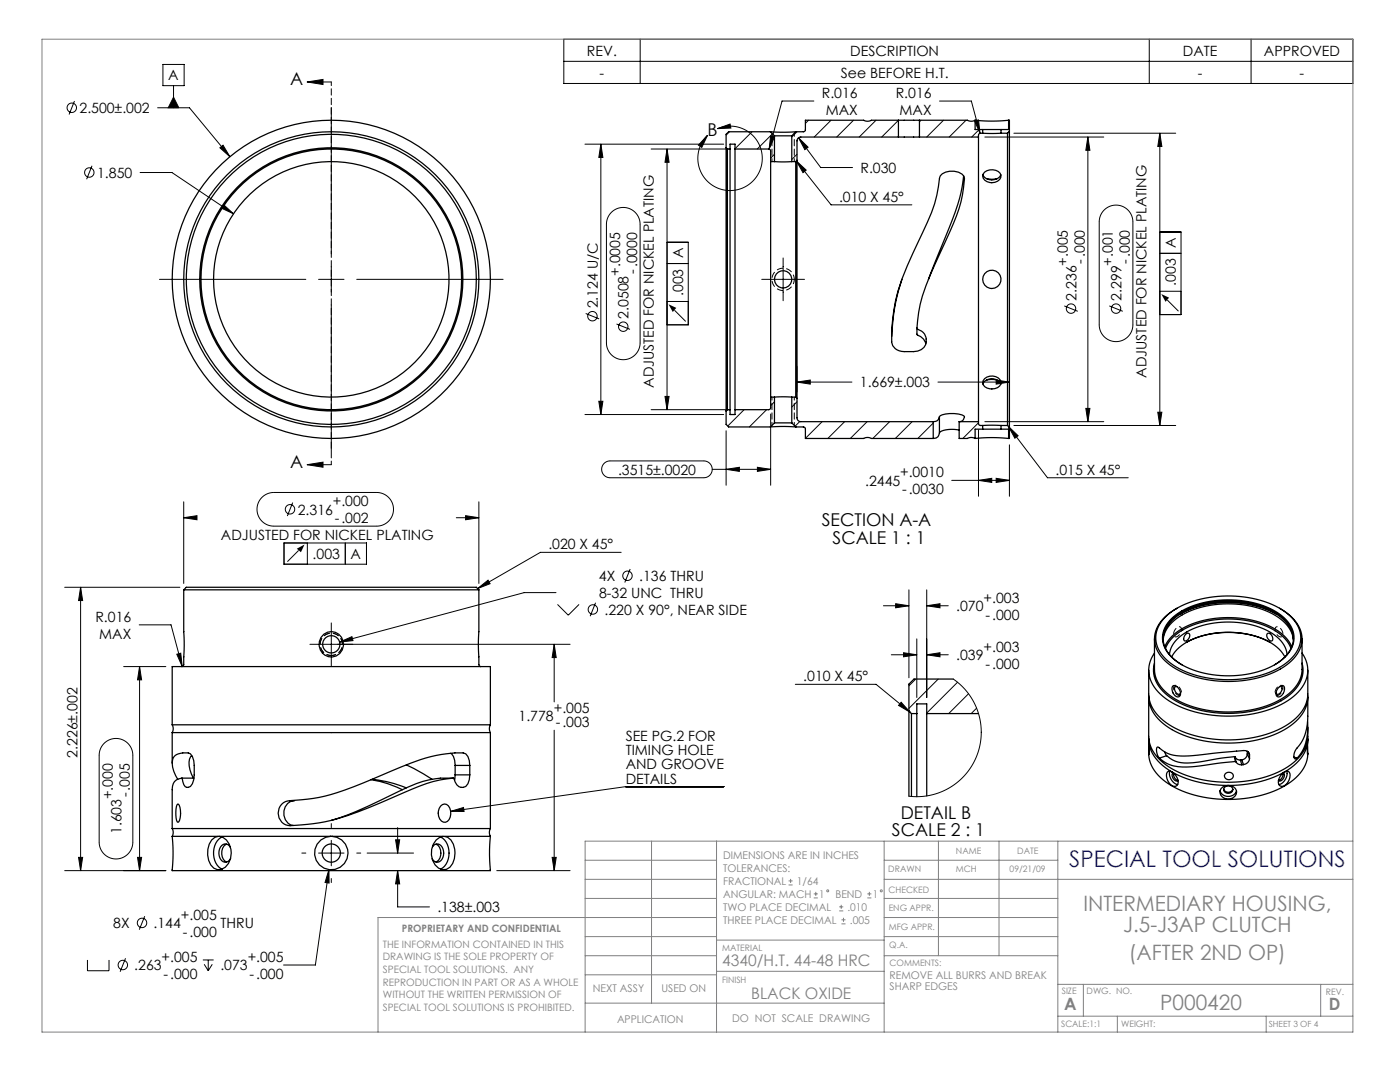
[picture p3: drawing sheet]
<svg xmlns="http://www.w3.org/2000/svg" width="279mm" height="216mm" viewBox="0 0 279 216" stroke-linecap="round" stroke-linejoin="round" font-family="sans-serif">
<g fill="none" stroke="#000" stroke-width=".2">
<path d="M32.5 12.9h4.2v4.2h-4.2zM34.6 19.4l1.1 2.1h-2.1zM34.6 17.1v4.4M61.3 16.4l3.2-.6v1.1zM61.3 16.4h4.8M112.5 7.8h157.5v8.9h-157.5zM112.5 12.2h157.5M127.8 7.8v8.9M229.4 7.8v8.9M249.7 7.8v8.9M14.9 20.2l-1.1 2.6M18.4 33.1l-1.1 2.7"/>
<path d="M28 34.4h6.3l12.3 8.3M31.5 21.5h6.3l8.1 9.8M43.9 29.5l.6-.5 1.4 2.3zM66.1 21.5v29.2M116.7 28.8h27.7M119.9 28.8v53.9M119.9 28.8l.4 2.6h-.8zM129.9 29.7h15.5M133.1 29.7v52M133.1 29.7l.4 2.7h-.8zM141.2 27l-1.1 2.4-.7-.4zM143.2 25.7a6.4 6.4 0 0 1 8.9 5.9 6.4 6.4 0 0 1-8.9 5.9 6.4 6.4 0 0 1-2-10.5"/>
<path d="M143.2 25.7l2.5-.9 .2 .8zM145.6 26.3l-.7 .7M150.1 26.3l-3.4 3.4M153.8 27.1l.8 .2-1.1 2.4zM154.2 26.7l-3.1 3M154.6 30.8l-.8 .8M158.9 32.1l2 1.8-.6 .5zM158.9 32.1l7 8.8h16.1M159.1 30.8l-1.1 1M159.1 26.3l-1.1 1M159.4 27.5l1.9 1.9-.7 .5zM159.4 27.5l4.4 5.9h6.3"/>
<path d="M161.4 24l-.7 .6M162.4 20.2h-6.3l-2.6 9.5M165.8 24l-3.3 3.3M170.3 24l-3.3 3.3M174.8 24l-3.3 3.3M179.3 24l-3.3 3.3M183.8 24l-.3 .3M187.5 20.2h6.4l1.7 6.4M188.3 24l-3.4 3.3M192.8 24l-3.4 3.3M194.5 24.1l.8-.2 .3 2.7zM195.4 25.8l-1.5 1.5"/>
<path d="M196.5 27.3h23.8M199.9 25.8l-.1 .2M201.5 24.3l-.2 .2M202.3 26.6h32.3M217.1 27.3v56.8M217.1 27.3l.4 2.7h-.8zM231.5 26.6l.4 2.6h-.8zM231.5 26.6v58.3M31.8 55.7h29.2M44.6 40.8l2 1.9-2.4-1.2zM63.6 55.7h5.1M66.1 53.2v5.1"/>
<path d="M71.2 55.7h29.2M122 42.4a3.4 3.4 0 0 1 3.7-.8 3.4 3.4 0 0 1 2 3.2v23.6a3.4 3.4 0 0 1-3.3 3.4 3.4 3.4 0 0 1-3.4-3.4v-23.6a3.4 3.4 0 0 1 1-2.4zM133.1 52.6h4.3M133.1 48.4h4.3v16.4h-4.3M152 55.7h8.6M156.3 51.5v8.5M220.4 41.9a3.4 3.4 0 0 1 3.6-.7 3.4 3.4 0 0 1 2.1 3.1v20.5a3.4 3.4 0 0 1-3.4 3.4 3.4 3.4 0 0 1-3.3-3.4v-20.5a3.4 3.4 0 0 1 1-2.4zM231.5 50.5h4.2M231.5 46.3h4.2v16.5h-4.2M231.5 58.1h4.2M233 59.9l2.2 2.2M66.1 60.8v29.2"/>
<path d="M116.9 62.6l2.7 1M123 64.6l2.7 1.1M132.7 79.1h.8l-.4 2.6zM133.1 60.2h4.3M134.6 61.9l2.2 2.2M159.1 76.2l2.6-.4v.8zM159.1 73.1v5.1M159.1 76.2h10.9M187.2 76.2h14.3M198.8 75.8l2.7 .4-2.7 .4zM212.4 61l2.7 1.1M221.4 61l2.7 1.1"/>
<path d="M52.3 99.3a3.4 3.4 0 0 1 2.3-1h20.6a3.4 3.4 0 0 1 3.3 3.3 3.4 3.4 0 0 1-3.3 3.4h-20.6a3.4 3.4 0 0 1-3.1-2.1 3.4 3.4 0 0 1 .8-3.6zM61.3 92.7l3.2-.5v1zM61.3 92.7h4.8M116.7 82.7h27.7M119.5 80.1h.8l-.4 2.6zM120.6 92.5l.6-.4 .6-.1h18.7a1.68 1.68 0 0 1 1.6 1.7 1.68 1.68 0 0 1-1.6 1.6h-18.7a1.68 1.68 0 0 1-1.6-1 1.68 1.68 0 0 1 .4-1.8zM129.9 81.7h15.5M142.1 93.7h11.7M144.9 93.7l2.7-.5v.9zM144.9 86v10.8M148.5 81.7l-3.3 3.3M151.2 93.2l2.6 .5-2.6 .4z"/>
<path d="M153 81.7l-3.5 3.5M153.8 82.6v14.2M154.6 80.2l-.8 .7M159.1 80.2l-1.1 1M159.6 84.1l-.9 .9M164.1 84.1l-3.4 3.4M168.6 84.1l-3.4 3.4M173.1 84.1l-3.4 3.4M177.5 84.1l-3.3 3.4M182 84.1l-3.3 3.4M186.2 84.4l-3 3.1M189.9 95.9h11.6"/>
<path d="M195.3 84.4l-3.1 3.1M195.3 95.9l2.6-.5v.9zM195.3 85.8v13.2M196.5 84.1h23.8M198.8 95.4l2.7 .5-2.7 .4zM201.3 85.1l1.9 1.9-.7 .4zM201.3 85.1l7.7 10.2h16.2M201.5 87.2l-.2 .1M201.5 88.8v10.2M202.3 84.9h32.3M216.7 81.5h.8l-.4 2.6zM231.1 82.3h.8l-.4 2.6z"/>
<path d="M12.9 117.2h23M16.1 117.2v56.5M16.1 117.2l.4 2.6h-.8zM36.7 103.3l2.6-.4v.8zM36.7 100.1v16.3M36.7 103.3h2.1M56.7 108.3h16.4v4.3h-16.4zM58.4 100.3l-1.1 2.7M59.6 109.8l-2.2 2.3M61.3 108.3v4.3M68.9 108.3v4.3M91.1 103.3h4.5"/>
<path d="M92.9 102.9l2.7 .4-2.7 .4zM95.3 117.4l2.1-1.6 .4 .7zM95.6 100.1v16.3M111 118.2h-6.4l-36.8 9.9M124 110.2h-16.2l-12.5 7.2M125.8 113.5l-1.1 2.7M181.4 117.7v17.5M184.9 117.7v21.5M24.7 133h8.4M27.8 124.7h6.3l2.3 8.3M27.9 133v40.7M27.9 133l.4 2.7h-.9z"/>
<path d="M35.3 130.5l.8-.2 .3 2.7zM66.1 124.3v8.5M67.8 128.1l2.4-1.1 .2 .8zM110.6 128.6l.4 2.6h-.8zM110.6 128.6v11.5M111.3 120.6l2.1 2.2 2.2-2.2M113.8 128.6h-52M118.9 120.3l-1.1 2.7M158.7 136.6h16.1l6.8 5.5M176.3 120.9h5.1M177.9 130.7h5.1M178.7 120.5l2.7 .4-2.7 .4z"/>
<path d="M180.3 130.2l2.7 .5-2.7 .4zM182.8 135.5l-1.4 1.4M183 127.5v11.7M184.9 120.9l2.7-.4v.8zM184.9 130.7l2.7-.5v.9zM184.9 120.9h4.3M184.9 130.7h4.3M187.2 135.5l-5.8 5.8M190.2 135.5l1.7 1.3 1.4 1.7 1.1 1.8 .9 2 .4 2.1 .1 2.1-.2 2.1-.6 2-.9 2-1.3 1.8-1.5 1.5-1.7 1.2-1.9 1-2.1 .6-2 .3-2.2-.1M191.1 136.1l-6.2 6.2M193.3 138.4l-4 4M20.8 148.3a3.4 3.4 0 0 1 3.6-.7 3.4 3.4 0 0 1 2.1 3.1v17.3a3.4 3.4 0 0 1-3.4 3.4 3.4 3.4 0 0 1-3.3-3.4v-17.3a3.4 3.4 0 0 1 1-2.4z"/>
<path d="M110.6 145.7v28M144.5 157h-19.7l-34.9 4.9M179.8 140.1l1.8 2-2.3-1.3zM194.9 141.3l-1.1 1.1M12.9 173.7h20.2M15.7 171.1h.8l-.4 2.6zM27.4 171.1h.9l-.4 2.6zM60.2 170.2h.8M63.6 170.2h5.1M65.6 173.5l.1 2.7-.8-.1zM65.6 173.5l-2.7 19.1h-6.3M66.1 164.3v.8"/>
<path d="M66.1 167.7v5.1M66.1 175.3v.8M71.2 170.2h.8M73.3 170.2h9.2M78.9 167.6h.9l-.4 2.6zM79.4 173.7l.4 2.7h-.9zM79.4 173.7v7.3h6.3M79.4 165.1v5.1M89.9 161.9l2.6-.8 .1 .8zM99.1 173.7h14.7M110.2 171.1h.8l-.4 2.6zM17.5 191.5v2.2h4.3v-2.2"/>
<path d="M25.1 191.2l-1.1 2.7M28.9 182.8l-1.1 2.7M40.5 191.5h2.1M40.8 192.4l.8 1.3M41.6 191.5v2.2M42.4 192.4l-.8 1.3"/>
<circle cx="14.3" cy="21.5" r=".94"/>
<circle cx="17.8" cy="34.4" r=".94"/>
<circle cx="118.2" cy="63.1" r=".94"/>
<circle cx="124.4" cy="65.2" r=".94"/>
<circle cx="213.7" cy="61.6" r=".94"/>
<circle cx="222.7" cy="61.6" r=".94"/>
<circle cx="57.9" cy="101.6" r=".94"/>
<circle cx="125.2" cy="114.9" r=".94"/>
<circle cx="118.3" cy="121.6" r=".94"/>
<circle cx="24.5" cy="192.6" r=".94"/>
<circle cx="28.3" cy="184.2" r=".94"/>
</g>
<g fill="#000">
<path d="M231.8 58.7l1.5 .7-.7 .8zM133.4 60.7l1.6 .7-.7 .9zM59.2 109.5l1.6-.9-.7 1.6zM89.9 161.9l2.6-.8 .1 .8z"/>
<path d="M61.3 16.4l3.2-.6v1.1zM61.3 92.7l3.2-.5v1zM34.6 19.4l1.1 2.1h-2.1z"/>
<path d="M43.9 29.5l2 1.8-1.4-2.3zM44.6 40.8l-.4 .7 2.4 1.2zM65.6 173.5l-.7 2.6 .8 .1zM79.4 173.7l.4 2.7h-.9zM78.9 167.6h.9l-.4 2.6zM92.9 102.9l2.7 .4-2.7 .4zM36.7 103.3l2.6-.4v.8zM95.3 117.4l2.1-1.6 .4 .7zM35.3 130.5l1.1 2.5-.3-2.7zM110.6 128.6l.4 2.6h-.8zM110.2 171.1h.8l-.4 2.6zM67.8 128.1l2.6-.3-.2-.8zM151.2 93.2l2.6 .5-2.6 .4zM144.9 93.7l2.7-.5v.9zM198.8 95.4l2.7 .5-2.7 .4zM195.3 95.9l2.6-.5v.9zM159.4 27.5l1.2 2.4 .7-.5zM158.9 32.1l2 1.8-.6 .5zM198.8 75.8l2.7 .4-2.7 .4zM159.1 76.2l2.6-.4v.8zM201.3 85.1l1.9 1.9-.7 .4zM194.5 24.1l1.1 2.5-.3-2.7zM153.8 27.1l-.3 2.6 1.1-2.4zM178.7 120.5l2.7 .4-2.7 .4zM184.9 120.9l2.7-.4v.8zM184.9 130.7l2.7-.5v.9zM180.3 130.2l2.7 .5-2.7 .4zM179.8 140.1l1.8 2-2.3-1.3z"/>
<path d="M119.9 28.8l.4 2.6h-.8zM119.5 80.1h.8l-.4 2.6z"/>
<path d="M141.2 27l-1.1 2.4-.7-.4zM143.2 25.7l2.5-.9 .2 .8z"/>
<path d="M217.1 27.3l.4 2.7h-.8zM216.7 81.5h.8l-.4 2.6z"/>
<path d="M231.5 26.6l.4 2.6h-.8zM231.1 82.3h.8l-.4 2.6z"/>
<path d="M16.1 117.2l.4 2.6h-.8zM15.7 171.1h.8l-.4 2.6zM27.9 133l.4 2.7h-.9zM27.4 171.1h.9l-.4 2.6zM133.1 29.7l.4 2.7h-.8zM132.7 79.1h.8l-.4 2.6z"/>
</g>
<g fill="none" stroke="#808080" stroke-width=".2">
<path d="M8.4 7.8h261.6v198.1h-261.6zM116.8 171.7h26.2M116.8 175.5h26.2M116.8 179.3h26.2M130 167.8v32.4M143 167.8v38.1M157.4 176.6h.8M157.4 175.8h.8M157.8 175.4v.8M162.4 179.2h.8M162.4 178.4h.8M162.8 178v.8"/>
<path d="M173.1 179.2h.8M173.1 178.4h.8M173.5 178v.8M176.5 167.8v38.1M176.5 171.7h34.6M176.5 175.5h93.5M176.5 179.3h34.6M187.3 167.8v22.9M199.4 167.8v22.9M211.1 167.8v38.1M270 167.8h-153.2v38.1M116.8 190.7h26.2"/>
<path d="M116.8 186.9h26.2M116.8 194.5h26.2M143 193.8h33.5M143 187.6h33.5M143 183.1h-67.6v22.8M167.5 181.8h.8M167.5 181h.8M167.9 180.5v.9M167.9 184.3h.8M167.9 183.5h.8M168.3 183.1v.8M176.5 190.7h34.6"/>
<path d="M176.5 183.1h34.6M176.5 186.9h34.6M211.1 196.4h58.9M216.2 196.4v6.4M263.6 196.4v6.4M116.8 200.2h59.7M211.1 202.8h58.9M223 202.8v3.1M252.7 202.8v3.1"/>
<circle cx="165.2" cy="177.8" r=".2"/>
<circle cx="175.9" cy="177.8" r=".2"/>
</g>
<path d="M158.5 55.7a2.23 2.23 0 0 0-3.3-1.9 2.23 2.23 0 0 0-.1 3.8 2.23 2.23 0 0 0 3.4-1.6v-.3M66.1 130.8a2.23 2.23 0 0 1-1.9-3.3 2.23 2.23 0 0 1 3.8-.2 2.23 2.23 0 0 1-1.7 3.5h-.2M66.1 130.8a2.23 2.23 0 0 0 2-3.3 2.23 2.23 0 0 0-3.8-.2 2.23 2.23 0 0 0 1.6 3.5h.2" fill="none" stroke="#000" stroke-width=".2" stroke-dasharray="1.3 .6" stroke-dashoffset=".3" stroke-linecap="butt"/>
<path d="M235 138.7a1.26 1.26 0 0 1-.5-1.9 1.33 1.33 0 0 1 1.1 1.9h-.6M235 127a1.26 1.26 0 0 0 .5-1.9 1.33 1.33 0 0 0-1.1 1.9h.6M255.3 138.7a.55 .55 0 0 1-.8-.1 .55 .55 0 0 1 0-.7 1.09 1.09 0 0 1 1.4-1 1.45 1.45 0 0 1-.6 1.8M255.3 127a.55 .55 0 0 0 .7-.1 .55 .55 0 0 0 0-.7 1.09 1.09 0 0 0-1.4-1 1.45 1.45 0 0 0 .7 1.8" fill="none" stroke="#000" stroke-width=".2" stroke-dasharray="1.3 .6" stroke-dashoffset=".7" stroke-linecap="butt"/>
<path d="M66.1 16.4v76.3" fill="none" stroke="#000" stroke-width=".2" stroke-dasharray="1.3 .6" stroke-dashoffset=".6"/>
<path d="M154.1 26.6v5.6M158.5 26.6v5.6M154.1 84.9v-5.7M158.5 84.9v-5.7" fill="none" stroke="#000" stroke-width=".2" stroke-dasharray="1.3 .6" stroke-dashoffset=".7"/>
<g fill="none" stroke="#000" stroke-width=".25">
<path d="M144.9 29.5v52.5M144.9 29.5l.3 .2M145.2 29.7v52M145.2 29.7h.5M145.7 29.7v52M145.7 29.7v-.9h1v.9M146.7 29.7l6.8 .1 .3 .3v2.1M146.7 29.7v52M153.7 26.3h5.1M153.7 26.3h-8.3l-.5 .5v2.7M153.7 26.3l.9 .8M153.8 32.2v47"/>
<path d="M153.8 32.2h.8M154.6 27.1h3.4M154.6 32.2h3.4M154.6 27.1v5.1M158 32.2h.8M158 27.1v5.1M158.8 32.2v47M158.8 26.3l-.8 .8M159.1 32v47.5M159.1 32l-.3 .2M179.3 24h4.2M179.3 24h-5.4a1.58 1.58 0 0 1-1.5 0h-11.7v1.9l-.1 .3-1.8 .1"/>
<path d="M179.3 27.3h4.2M179.3 24v3.3M179.3 27.3h-19.5a.76 .76 0 0 0-.7 .8v3.9M183.5 24v3.3M183.5 27.3h11.8M183.5 24h9.6a1.59 1.59 0 0 0 1.5 0M188.1 34.7a3.4 3.4 0 0 1 4.2 .4l.1 .3a25 25 0 0 1-2.8 10.7l-3.1 6.8a30 30 0 0 0-3.5 12.7 2.73 2.73 0 0 1 1.8 2.1v.2a2.16 2.16 0 0 1-2.5 2.3 5.6 5.6 0 0 1-3.3-.4 2.67 2.67 0 0 1-1-2.7 36 36 0 0 1 4.2-16.5l1.9-4.2a28.8 28.8 0 0 0 3.5-11zM192.3 35.1a32.3 32.3 0 0 1-2.9 10.5l-4.1 10.1M194.6 24v1.8h1.5M195.3 27.3v56.8M196.1 26.6h3.7M196.1 25.8h3.7"/>
<path d="M196.1 26.6l-.7 .1-.1 .6M196.1 25.8v.8M196.1 34.8a2.06 2.06 0 0 0 3.6 .1M196.5 34.3a2.17 2.17 0 0 1 3.3 .7 1.81 1.81 0 0 1-2.8 1.3 1.13 1.13 0 0 1-.5-2zM199 35.6l-1.1 .2-1-.2M199.8 26.6h1.3M199.8 25.8v.8M201.1 26.6v58.3M201.3 24a31.8 31.8 0 0 1-6.7 0M201.3 24h.2v2.2M201.3 24v1.8h-1.5M201.5 26.2v59.1"/>
<path d="M201.5 26.2l-.4 .4M180 55.7a39.4 39.4 0 0 0-2 11.4M185.3 55.7h.1M153.8 79.2v2.2l-.3 .3h-6.8M153.8 79.2h.8M154.6 79.2h3.4M154.6 79.2v5.2M158 79.2h.8M158 79.2v5.2M158.8 79.2l.3 .3M159.1 79.5v3.9a.76 .76 0 0 0 .7 .7h26.4M183 65.5l.1 1.4a2.46 2.46 0 0 1 1.7 1.7"/>
<path d="M196.2 76.6a2.06 2.06 0 0 1 3.5 .1M196.5 75.5a2.07 2.07 0 0 1 3.3 .7 1.69 1.69 0 0 1-2.2 1.4 1.32 1.32 0 0 1-1.4-1.7zM199 75.8l-1.2-.1-.9 .1M144.9 82v2.7l.5 .5h8.3M145.2 81.7h.5M145.2 81.7l-.3 .3M145.7 81.7v1h1v-1M153.7 85.2h5.1M154.6 84.4h3.4M154.6 84.4l-.9 .8M158 84.4l.8 .8M158.8 85.2l1.8 .1 .1 .3v1.9h11.7a1.59 1.59 0 0 1 1.5 0h12.3"/>
<path d="M186.2 84.1v3.4M187.5 83.2a1.24 1.24 0 0 1 1.2-.6 4.5 4.5 0 0 1 3.8 .6l-.4 .8-.7 .1M187.5 83.2a1.07 1.07 0 0 1-1.3 .9M187.5 86.4l-.2 .5a.97 .97 0 0 1-1.1 .6M187.5 83.2v3.2M191.4 85.8a4.9 4.9 0 0 0-3.9 .5v.1M191.4 84.1v3.4h1.7a1.59 1.59 0 0 1 1.5 0M191.4 84.1h3.9M194.6 87.5a31.9 31.9 0 0 1 6.7 0M195.3 84.1l.1 .7 .7 .1M196.1 84.9h3.7M196.1 85.6h3.7"/>
<path d="M196.1 85.6h-1.5v1.9M196.1 84.9v.7M199.8 85.6h1.5v1.9M199.8 84.9h1.3M199.8 84.9v.7M201.1 84.9l.4 .4M201.5 85.3v2.2h-.2M36.7 117.7v12v3l-.4 .3M36.7 117.7h58.9M36.7 117.7l.5-.5h57.9l.5 .5M95.6 117.7l-.1 11.9 .1 3.1 .4 .3M190.2 135.5h-7.8l-1 1v5.4"/>
<path d="M229.3 133.7v4.8a7.4 7.4 0 0 0 4 6.1 24.8 24.8 0 0 0 20.9 1.4 10.2 10.2 0 0 0 6.6-6.2l.2-1.1v-5M229.3 139.1v7.8a7.4 7.4 0 0 0 4 6.1 24.8 24.8 0 0 0 20.9 1.4 10.2 10.2 0 0 0 6.6-6.1l.2-1.1v-2.1M229.3 138.8a7.3 7.3 0 0 0 4 6.4 24.8 24.8 0 0 0 20.9 1.4 10.2 10.2 0 0 0 6.6-6.2l.2-1.6M230.4 127.5v6.1a7 7 0 0 0 3.7 5.6 22.6 22.6 0 0 0 22 0 7 7 0 0 0 3.8-5.6v-6.1M230.4 130.3a5.9 5.9 0 0 0 1.2 8.2 20.6 20.6 0 0 0 14 4.4 20.3 20.3 0 0 0 13-4.4 6 6 0 0 0 1.3-8.2M230.4 132.3a6 6 0 0 0 2.6 6.4 21 21 0 0 0 14.9 3.5 16.1 16.1 0 0 0 10.8-4.9 5.4 5.4 0 0 0 1.2-5M232.1 127.5a6.4 6.4 0 0 1 3.8-5.2 20 20 0 0 1 19.3 .5 6.1 6.1 0 0 1 2.9 4.7M232.1 127.7a6.7 6.7 0 0 1 3.8-5 20 20 0 0 1 19.3 .5 6.2 6.2 0 0 1 2.9 4.5M232.5 129.1a10 10 0 0 1 6.8-5.1 20.1 20.1 0 0 1 15.9 2 7 7 0 0 1 2.6 3.1M232.5 123.2a17.8 17.8 0 0 1 12.3-4.3 19 19 0 0 1 12.6 4 5.5 5.5 0 0 1 .1 8.7 18.3 18.3 0 0 1-12.5 4 18.9 18.9 0 0 1-11.9-3.7 5.5 5.5 0 0 1-.6-8.7zM232.6 129.4a9.7 9.7 0 0 1 6.8-5.1 19.7 19.7 0 0 1 15.7 2 6.7 6.7 0 0 1 2.6 3.1M233.4 130.6a6.4 6.4 0 0 1 4-4.8 18.4 18.4 0 0 1 16.4 .6 5.8 5.8 0 0 1 3.1 4.2"/>
<path d="M233.8 123.4a16.8 16.8 0 0 1 12-3.7 16 16 0 0 1 10.9 4 5 5 0 0 1-.7 7.8 18.5 18.5 0 0 1-14 3.1 13.4 13.4 0 0 1-9.1-4.6 4.9 4.9 0 0 1 .9-6.6zM233.8 131.1a9.9 9.9 0 0 1 7-4.5 17.8 17.8 0 0 1 13.6 2.1l1.2 1.2 .8 1.2M234 136.9a1.05 1.05 0 0 1 1.5 .9 .84 .84 0 0 1-.4 1.3 1.66 1.66 0 0 1-1.1-2.2zM234.9 137a.5 .5 0 0 0-.5 .3 .5 .5 0 0 0 .1 .6 .62 .62 0 0 0 .4 .6 .62 .62 0 0 0 .7-.2M234.9 121.4a7.5 7.5 0 0 0-4.5 6.1 7 7 0 0 0 3.7 5.6 22.6 22.6 0 0 0 22 0 6.8 6.8 0 0 0 3.7-6.1 7.8 7.8 0 0 0-4.4-5.6M235.6 122.5a21.1 21.1 0 0 1 19.1 0M235.9 132.7a6.2 6.2 0 0 1-3.7-5.9 7.3 7.3 0 0 1 4.3-5.1 20.4 20.4 0 0 1 18.1 .5 6.1 6.1 0 0 1 3.5 5.8 6.8 6.8 0 0 1-3.7 4.7M236.6 126.6a.45 .45 0 0 1 .4-.3 .45 .45 0 0 1 .4 .3 1.03 1.03 0 0 1-1 1.2l-.2-.5zM236.8 128.2a18.6 18.6 0 0 1 16.7 0M252.9 126.5a.9 .9 0 0 1 .9 .2 .9 .9 0 0 1 .2 1l-.1 .1a.99 .99 0 0 1-1-1.3zM255.3 137.1a.61 .61 0 0 1 1-.1 1.64 1.64 0 0 1-1.2 2.1 1 1 0 0 1-.1-1.7zM255.4 137a.46 .46 0 0 1 .5 .2 .46 .46 0 0 1-.1 .6 .7 .7 0 0 1-1.1 .6v-.2"/>
<path d="M261 139.1v3.8a9.2 9.2 0 0 1-2.5 6.8l-.2 .5a1.03 1.03 0 0 0 .2 1.3l.4-.2M34.4 144.6a1.59 1.59 0 0 1 0 1.6M34.4 146.2h63.5M34.4 144.6h63.5M34.4 144.6v-11.6h63.5v11.6M34.4 146.2v6.1M36.3 155.3h.1a1.69 1.69 0 0 0 1 1.8h.2a2.32 2.32 0 0 0 1.2-2.5v-1.9a2.32 2.32 0 0 0-1.2-2.5h-.6a2.81 2.81 0 0 0-2.4 1.1 4.9 4.9 0 0 0 .9 4.2M36.3 155.3a2.02 2.02 0 0 0-1.9 2.3v7.7M36.3 155.3h2.4M38.3 150.8a3.3 3.3 0 0 0-.1 3.6l.4 .9M57.9 159.8h.9a2.53 2.53 0 0 0-2.2 2.3 2.53 2.53 0 0 0 2 2.6M74 155.6a20 20 0 0 1 6.3 2"/>
<path d="M74.3 155.5l.6 .1a23.9 23.9 0 0 1 6.2 1.6M81.1 152.6l1.5 .7 3.6 2.2M87.9 155.3a20.9 20.9 0 0 0-8.3 2.6 76.1 76.1 0 0 1-13.5 5.8M89.9 150.3a2.41 2.41 0 0 1 .9 2.4M90.5 155.3h-2.6M90.8 154.6l-.1 1.1M90.8 152.7v1.9M90.8 152.7h3M90.8 154.6h3M93.8 154.6a2.13 2.13 0 0 1-1.4 2.5h-.2a2.06 2.06 0 0 1-1.7-1.8 25.8 25.8 0 0 0-9.8 2.8 91 91 0 0 1-15.9 5.9l-5.6 .7a2.69 2.69 0 0 1-3.7-2.4 2.41 2.41 0 0 1 2.4-2.5M93.8 152.7a2.17 2.17 0 0 0-1.4-2.5h-.8a28.2 28.2 0 0 0-11.6 2.9 117.6 117.6 0 0 1-15.1 5.8l-3.5 .6-3.5 .3M93.8 152.7v1.9"/>
<path d="M97.9 144.6a1.59 1.59 0 0 0 0 1.6M97.9 146.2v19.1M181.4 141.9v17M181.4 141.9l.5 .5M181.9 142.4v16.5M181.9 142.4h1.1M183 142.4v16.6M183 142.4v-1.9h1.9v1.9M184.9 142.4v16.4M184.9 142.4h10.4M229.3 147.6a7.6 7.6 0 0 0 3.9 6l.7 .4M229.3 147.6v3v-1.7"/>
<path d="M229.3 150.3a7.4 7.4 0 0 0 4 6.1 24.8 24.8 0 0 0 20.9 1.5 10.2 10.2 0 0 0 6.6-6.2l.2-1.4M229.3 147.2v.4M231.4 151.3a6.9 6.9 0 0 0 5.5 1.8l9.6-1.2M232.4 150l.4 .8M232.8 150.8a6.1 6.1 0 0 0 5.3 1.4l8.3-1.2M232.8 150.8l-1.4 .5M233.5 153.9a2.28 2.28 0 0 0 1.5 2.7M233.9 154a.63 .63 0 0 0-1.1 .4 2.23 2.23 0 0 0 1.7 2.5 1.32 1.32 0 0 0 .2-2.1l-.8-.7M233.9 154v.1M233.9 154.1a22.8 22.8 0 0 0 11.2 2.6M234.1 154.2a1.01 1.01 0 0 0 0 1.1 1.01 1.01 0 0 0 .9 .5l.1-.1a1.2 1.2 0 0 1-.9-1.4M243.5 157.8a1.76 1.76 0 0 0 1.6 1.1 1.76 1.76 0 0 0 1.7-1.1"/>
<path d="M244.4 157.1a.85 .85 0 0 1 1.2-.2 .85 .85 0 0 1 .2 1.2 .85 .85 0 0 1-1.1 .1 .85 .85 0 0 1-.3-1.1zM244.5 154.4a.84 .84 0 0 1 1.2-.3 .84 .84 0 0 1 .2 1.3 .85 .85 0 0 1-1.1 .1 .85 .85 0 0 1-.3-1.1zM245.1 156.7a1.37 1.37 0 0 0-1.6 1.3 1.37 1.37 0 0 0 1.4 1.4 1.45 1.45 0 0 0 1.5-.5 1.45 1.45 0 0 0 .1-1.6l-.3-.3-1-.3M245.1 156.7h.1M246 157.5a.96 .96 0 0 1-.9 .6 .96 .96 0 0 1-.9-.6M246.4 151l.1 .1M246.4 151l.1 .9M246.5 151.1a1 1 0 0 0 1 .6M246.5 151.1l.2 .9M246.5 151.9l.2 .1M246.7 152a1.11 1.11 0 0 0 1.1 .6M247.5 151.7l.3 .9"/>
<path d="M247.8 151.6l-.3 .1M247.8 151.6l.4 1M248.2 152.6h-.4M248.9 150.5a1.23 1.23 0 0 1-1.1 1.1M248.9 149.9v.6M248.9 150.5l.5 .9M249.1 150l.3 .6M249.4 151.4a1.32 1.32 0 0 1-1.2 1.2M249.4 150.6a1.24 1.24 0 0 0-1.8-.8l-5.5 .5a23.9 23.9 0 0 1-8.2 .3 7.2 7.2 0 0 1-2.8-1.5h-.1a1.6 1.6 0 0 0 .3 2l.1 .2M249.4 150.6v.8M256.1 154.2a1.01 1.01 0 0 1 .1 1.1 1.01 1.01 0 0 1-1 .5v-.1a1.22 1.22 0 0 0 .8-1.4M256.3 154.1a22.8 22.8 0 0 1-11.1 2.6"/>
<path d="M256.4 154l.3-.1a.65 .65 0 0 1 .8 .8 2.24 2.24 0 0 1-1.7 2.2 .85 .85 0 0 1-.7-1.2 2.74 2.74 0 0 1 1.2-1.6M256.4 154l-.1 .1M256.8 153.9a2.29 2.29 0 0 1-1.6 2.6M258.2 151.1l.7 .2M260.9 144a8.9 8.9 0 0 1-2 7.3M261 147.2v.4M261 147.6a7.6 7.6 0 0 1-4 6l-.6 .4M261 147.6v3l-.1-1.7M34.4 165.3a1.59 1.59 0 0 1 0 1.6M34.4 165.3h63.5M34.4 166.9h9.2a2.63 2.63 0 0 0-2.1 2.6 4 4 0 0 0 1.2 3.7 2.02 2.02 0 0 0 2.9-.9 3.9 3.9 0 0 0-1.1-5.2l-.7-.2h22.2M34.4 166.9a33.4 33.4 0 0 1 0 6.8h63.5v-.2"/>
<path d="M35.5 160.4a2.23 2.23 0 0 1 .5 2.3 1.71 1.71 0 0 1-.5 1.4 3.6 3.6 0 0 1-.3-3.1zM44.3 167a3.9 3.9 0 0 0 0 6.4M45.2 168.5a2.07 2.07 0 0 0 0 3.5M46 169.1a1.12 1.12 0 0 0-1.2-.7 1.12 1.12 0 0 0-1 1 1.99 1.99 0 0 0 1 2.6 1.16 1.16 0 0 0 1.2-.7M66 166.9a3.3 3.3 0 0 0-2.8 5 3.3 3.3 0 0 0 5.8 0 3.3 3.3 0 0 0-2.8-5M66 166.9h.2M66.2 166.9h22.3a3.4 3.4 0 0 0-2.2 4.8 2.2 2.2 0 0 0 3.5 1.3 4.5 4.5 0 0 0 .2-5.4l-.7-.5-.6-.2M86.3 169a1.12 1.12 0 0 1 1.2-.6 1.12 1.12 0 0 1 .9 1 1.99 1.99 0 0 1-1 2.6 1.14 1.14 0 0 1-1.2-.6M87 168.5a2.1 2.1 0 0 1 0 3.5M87.9 167a3.9 3.9 0 0 1 .1 6.4M87.9 160.8a1.03 1.03 0 0 1 1.1-.3 1.03 1.03 0 0 1 .8 .8 2.08 2.08 0 0 1-.9 2.8 1.7 1.7 0 0 1-1.4-2.2zM88.8 166.9h9.1"/>
<path d="M97.9 166.9a31.8 31.8 0 0 0 0 6.6M97.9 165.3a1.59 1.59 0 0 0 0 1.6"/>
<circle cx="66.1" cy="55.7" r="28.9"/>
<circle cx="66.1" cy="55.7" r="23.5"/>
<circle cx="66.1" cy="55.7" r="31.7"/>
<circle cx="66.1" cy="55.7" r="26"/>
<circle cx="66.1" cy="55.7" r="26.3"/>
<circle cx="66.1" cy="55.7" r="29.5"/>
<circle cx="156.3" cy="55.7" r="1.73"/>
<circle cx="197.9" cy="55.7" r="1.83"/>
<circle cx="66.1" cy="128.5" r="2.48"/>
<circle cx="66.1" cy="128.6" r="1.73"/>
<circle cx="66.1" cy="170.2" r="1.83"/>
</g>
<text font-size="4.6" fill="#00f" x="213.4" y="173">SPECIAL TOOL SOLUTIONS</text>
<g font-size="4.2" fill="#808080">
<text x="216.2" y="181.7">INTERMEDIARY HOUSING,</text>
<text x="224.2" y="186">J.5-J3AP CLUTCH</text>
<text x="225.3" y="191.6">(AFTER 2ND OP)</text>
<text x="231.6" y="201.5">P000420</text>
</g>
<g font-size="3.5">
<text x="57.9" y="17">A</text>
<text x="141.2" y="27.2">B</text>
<text x="57.9" y="93.3">A</text>
<text x="164" y="105">SECTION A-A</text>
<text x="166.1" y="108.5">SCALE 1 : 1</text>
<text x="178" y="166.9">SCALE 2 : 1</text>
<text x="179.8" y="163.4">DETAIL B</text>
</g>
<g font-size="3.4" fill="#808080">
<text x="212.4" y="201.4">A</text>
<text x="265.2" y="201.4">D</text>
</g>
<g font-size="3.2" fill="#808080">
<text x="144.1" y="192.8">4340/H.T. 44-48 HRC</text>
<text x="149.9" y="199.2">BLACK OXIDE</text>
</g>
<g font-size="2.8">
<text x="117.1" y="11.1">REV.</text>
<text x="169.7" y="11.1">DESCRIPTION</text>
<text x="236.1" y="11.1">DATE</text>
<text x="252.2" y="11.1">APPROVED</text>
<text x="33.6" y="16">A</text>
<text x="119.7" y="15.5">-</text>
<text x="167.8" y="15.5">See BEFORE H.T.</text>
<text x="239.1" y="15.5">-</text>
<text x="259.4" y="15.5">-</text>
<text x="15.9" y="22.6">2.500±.002</text>
<text x="164" y="19.5">R.016</text>
<text x="164.8" y="22.9">MAX</text>
<text x="178.8" y="19.6">R.016</text>
<text x="179.5" y="22.9">MAX</text>
<text x="19.4" y="35.5">1.850</text>
<text x="171.7" y="34.5">R.030</text>
<text x="167.5" y="40.3">.010 X 45°</text>
<text x="136.3" y="51.5" transform="rotate(-90 136.3 51.5)">A</text>
<text x="213.1" y="53" transform="rotate(-90 213.1 53)">+.005</text>
<text x="216.5" y="52.6" transform="rotate(-90 216.5 52.6)">-.000</text>
<text x="222.1" y="53" transform="rotate(-90 222.1 53)">+.001</text>
<text x="225.5" y="52.6" transform="rotate(-90 225.5 52.6)">-.000</text>
<text x="234.7" y="49.5" transform="rotate(-90 234.7 49.5)">A</text>
<text x="123.8" y="55" transform="rotate(-90 123.8 55)">+.0005</text>
<text x="127.1" y="54.7" transform="rotate(-90 127.1 54.7)">-.0000</text>
<text x="136.3" y="59.1" transform="rotate(-90 136.3 59.1)">.003</text>
<text x="234.7" y="57.1" transform="rotate(-90 234.7 57.1)">.003</text>
<text x="119.3" y="61.5" transform="rotate(-90 119.3 61.5)">2.124 U/C</text>
<text x="125.5" y="63.6" transform="rotate(-90 125.5 63.6)">2.0508</text>
<text x="214.8" y="60" transform="rotate(-90 214.8 60)">2.236</text>
<text x="223.8" y="60" transform="rotate(-90 223.8 60)">2.299</text>
<text x="130.5" y="77.4" transform="rotate(-90 130.5 77.4)">ADJUSTED FOR NICKEL PLATING</text>
<text x="171.6" y="77.3">1.669±.003</text>
<text x="228.8" y="75.4" transform="rotate(-90 228.8 75.4)">ADJUSTED FOR NICKEL PLATING</text>
<text x="123.3" y="94.7">.3515±.0020</text>
<text x="179.6" y="95.2">+.0010</text>
<text x="210.6" y="94.7">.015 X 45°</text>
<text x="66.4" y="101">+.000</text>
<text x="172.7" y="96.9">.2445</text>
<text x="180" y="98.6">-.0030</text>
<text x="44.1" y="107.7">ADJUSTED FOR NICKEL PLATING</text>
<text x="59.4" y="102.7">2.316</text>
<text x="66.8" y="104.4">-.002</text>
<text x="62.4" y="111.5">.003</text>
<text x="70" y="111.5">A</text>
<text x="109.4" y="109.6">.020 X 45°</text>
<text x="119.5" y="116">4X</text>
<text x="119.6" y="119.3">8-32 UNC THRU</text>
<text x="127.6" y="116">.136 THRU</text>
<text x="19" y="124.1">R.016</text>
<text x="120.7" y="122.7">.220 X 90°, NEAR SIDE</text>
<text x="190.8" y="121.9">.070</text>
<text x="196.3" y="120.3">+.003</text>
<text x="196.7" y="123.6">-.000</text>
<text x="19.8" y="127.4">MAX</text>
<text x="190.8" y="131.7">.039</text>
<text x="196.3" y="130">+.003</text>
<text x="160.3" y="135.9">.010 X 45°</text>
<text x="196.7" y="133.4">-.000</text>
<text x="103.5" y="143.8">1.778</text>
<text x="110.5" y="142.3">+.005</text>
<text x="110.9" y="145.1">-.003</text>
<text x="124.9" y="147.9">SEE PG.2 FOR</text>
<text x="15.5" y="151.2" transform="rotate(-90 15.5 151.2)">2.226±.002</text>
<text x="124.9" y="150.7">TIMING HOLE</text>
<text x="124.9" y="153.5">AND GROOVE</text>
<text x="22.5" y="159.5" transform="rotate(-90 22.5 159.5)">+.000</text>
<text x="25.9" y="159.1" transform="rotate(-90 25.9 159.1)">-.005</text>
<text x="124.9" y="156.4">DETAILS</text>
<text x="24.2" y="166.4" transform="rotate(-90 24.2 166.4)">1.603</text>
<text x="22.6" y="185.2">8X</text>
<text x="30.6" y="185.2">.144</text>
<text x="36.1" y="183.5">+.005</text>
<text x="44" y="185.2">THRU</text>
<text x="87.3" y="182">.138±.003</text>
<text x="32.2" y="191.9">+.005</text>
<text x="36.5" y="186.9">-.000</text>
<text x="49.4" y="191.9">+.005</text>
<text x="26.8" y="193.6">.263</text>
<text x="32.6" y="195.3">-.000</text>
<text x="44" y="193.6">.073</text>
<text x="49.8" y="195.3">-.000</text>
</g>
<g font-size="2.1" fill="#808080">
<text x="144.3" y="171.4">DIMENSIONS ARE IN INCHES</text>
<text x="144.3" y="174">TOLERANCES:</text>
<text x="144.3" y="179.2">ANGULAR: MACH</text>
<text x="144.3" y="176.6">FRACTIONAL</text>
<text x="159" y="176.6">1/64</text>
<text x="163.5" y="179.2">1</text>
<text x="166.7" y="179.2">BEND</text>
<text x="174.2" y="179.2">1</text>
<text x="144.3" y="181.8">TWO PLACE DECIMAL</text>
<text x="144.3" y="184.3">THREE PLACE DECIMAL</text>
<text x="169.1" y="181.8">.010</text>
<text x="169.6" y="184.3">.005</text>
<text x="118.3" y="197.9">NEXT ASSY</text>
<text x="132" y="197.9">USED ON</text>
<text x="177.5" y="195.4">REMOVE ALL BURRS AND BREAK</text>
<text x="177.5" y="197.5">SHARP EDGES</text>
<text x="146.1" y="203.8">DO NOT SCALE DRAWING</text>
<text x="123.1" y="204">APPLICATION</text>
</g>
<g font-size="2" fill="#808080">
<text x="76.4" y="189.1">THE INFORMATION CONTAINED IN THIS</text>
<text x="76.4" y="191.6">DRAWING IS THE SOLE PROPERTY OF</text>
<text x="80.2" y="186">PROPRIETARY AND CONFIDENTIAL</text>
<text x="76.4" y="194.2">SPECIAL TOOL SOLUTIONS. ANY</text>
<text x="76.4" y="196.7">REPRODUCTION IN PART OR AS A WHOLE</text>
<text x="76.4" y="199.2">WITHOUT THE WRITTEN PERMISSION OF</text>
<text x="76.4" y="201.7">SPECIAL TOOL SOLUTIONS IS PROHIBITED.</text>
</g>
<g font-size="1.8" fill="#808080">
<text x="190.8" y="170.3">NAME</text>
<text x="203" y="170.4">DATE</text>
<text x="177.3" y="174.1">DRAWN</text>
<text x="177.3" y="178.1">CHECKED</text>
<text x="190.8" y="174.1">MCH</text>
<text x="201.5" y="174.1">09/21/09</text>
<text x="177.4" y="181.7">ENG APPR.</text>
<text x="177.4" y="185.5">MFG APPR.</text>
<text x="144.1" y="189.8">MATERIAL</text>
<text x="177.5" y="189.3">Q.A.</text>
<text x="144.1" y="196.2">FINISH</text>
<text x="177.5" y="192.8">COMMENTS:</text>
<text x="211.9" y="198.3">SIZE</text>
<text x="216.9" y="198.4">DWG. NO.</text>
<text x="264.6" y="198.5">REV.</text>
<text x="211.8" y="204.9">SCALE:1:1</text>
<text x="223.7" y="205">WEIGHT:</text>
</g>
<text font-size="1.7" fill="#808080" x="253.2" y="204.9">SHEET 3 OF 4</text>
</svg>
